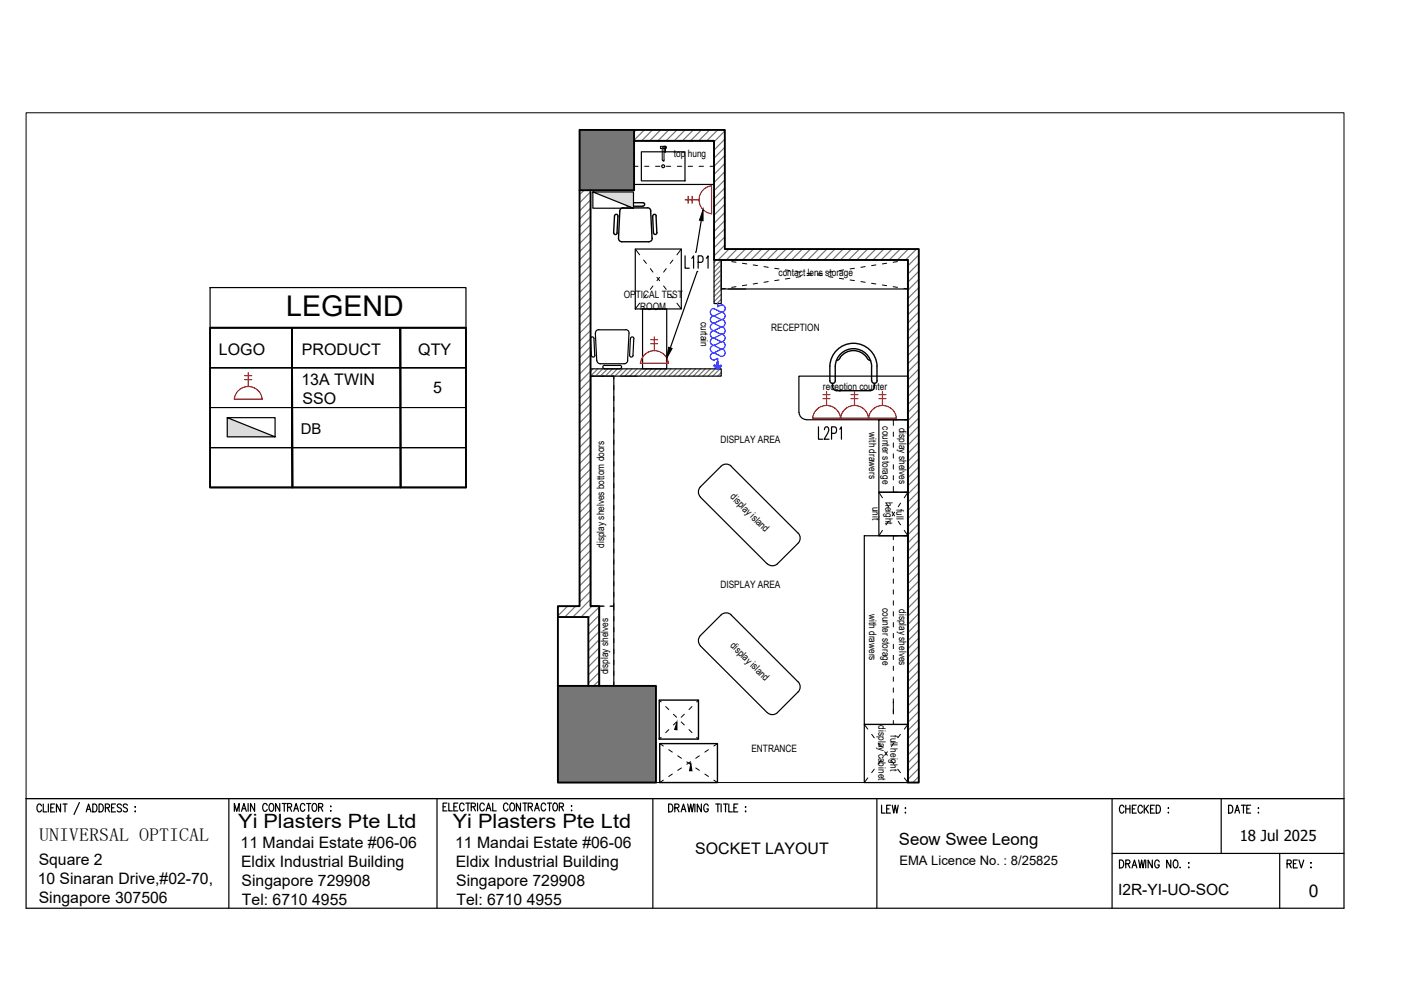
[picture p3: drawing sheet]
<svg xmlns="http://www.w3.org/2000/svg" width="297mm" height="210mm" viewBox="0 0 297 210" stroke-linecap="round" stroke-linejoin="round" font-family="sans-serif">
<!-- layer: PDF_FP FUR -->
<g fill="none" stroke="#000" stroke-width=".25">
<path d="M134.4 29.9h17v9.2h-17zM136 32.2h9.2v6.1h-9.2zM134.7 52.8h9.7v12.7h-9.7zM152.9 55.1h39.6v6.2h-39.6zM125.2 79.7h4.9v65.7h-3.1v-16.9h-1.8zM125.2 71.9l.2 3.5M125.9 71.8l.2 3.5M125.9 71.8a.37 .37 0 0 0-.3-.4 .37 .37 0 0 0-.4 .4M126.1 75.3a.37 .37 0 0 1-.3 .4 .37 .37 0 0 1-.4-.3M126.2 70.7l.3 5.7a.73 .73 0 0 0 .7 .7h5.2a.73 .73 0 0 0 .7-.7M126.9 69.9h5.7M127 69.9l-.6 .2-.2 .6"/>
<path d="M128.2 77.5h3.2M131.4 77.4a.37 .37 0 0 1 .4 .4 .37 .37 0 0 1-.4 .4h-3.2a.38 .38 0 0 1-.4-.4 .38 .38 0 0 1 .4-.4M132.6 69.9l.6 .2 .2 .6-.3 5.7M133.7 71.8l-.2 3.5a.37 .37 0 0 0 .3 .4 .37 .37 0 0 0 .4-.3l.2-3.5M133.7 71.8a.37 .37 0 0 1 .4-.4 .37 .37 0 0 1 .3 .4M136.2 65.5h5.2v12.7h-5.2zM169.4 87.4v-7.7h23.1v9.3h-21.6M169.4 87.4a1.53 1.53 0 0 0 1.6 1.6M186.3 89h6.2v15.4h-6.2zM183.2 113.6h9.3v40h-9.3zM186.3 104.4h6.2v9.2h-6.2zM183.2 153.6h9.3v12.3h-9.3z"/>
<circle cx="140.6" cy="35.2" r=".31"/>
</g>
<g fill="none" stroke="#000" stroke-width=".21">
<path d="M134.4 34.4v.9h.9M134.4 32.1v.9M135.3 29.9h-.9v.8M136.7 29.9h.9M136.7 35.3h.9M139 35.3h.9M139 29.9h.9M141.3 35.3h.9M141.3 29.9h.9M143.6 29.9h.9M143.6 35.3h.9M145.9 29.9h.9"/>
<path d="M145.9 35.3h.9M148.2 35.3h.9M148.2 29.9h.9M150.5 29.9h.9v.8M151.4 32.1v.9M151.4 34.4v.9h-.9M134.7 52.8l.9 1.2M136.5 55.1l.5 .8M137.9 57l.5 .7M139.3 58.8l.6 .7M139.9 58.8l-.6 .7M141.3 57l-.6 .7"/>
<path d="M142.7 55.1l-.6 .8M144.4 52.8l-.9 1.2M152.9 55.1l.9 .2M155.1 55.5l.9 .1M157.4 55.8l.9 .2M159.7 56.2l.9 .1M162 56.5l.9 .2M162.9 59.7l-.9 .2M164.3 56.9l.9 .1M165.2 59.4l-.9 .1M166.5 57.2l1 .2M167.5 59l-1 .2"/>
<path d="M168.8 57.6l.9 .1M169.7 58.6l-.9 .2M171.1 57.9l.9 .2M172 58.3l-.9 .1M173.4 58.3l.9 .1M174.3 57.9l-.9 .2M175.7 58.6l.9 .2M176.6 57.6l-.9 .1M178 59l.9 .2M178.9 57.2l-.9 .2M180.2 59.4l1 .1M181.2 56.9l-1 .1"/>
<path d="M182.5 59.7l.9 .2M183.4 56.5l-.9 .2M185.7 56.2l-.9 .1M188 55.8l-.9 .2M190.3 55.5l-.9 .1M192.5 55.1l-.8 .2M125.8 79.7h-.6v.6M127.2 79.7h.9M129.5 79.7h.6v.6M135.6 64.3l-.9 1.2M137 62.5l-.5 .7M138.4 60.6l-.5 .8"/>
<path d="M140.7 60.6l.6 .8M142.1 62.5l.6 .7M143.5 64.3l.9 1.2M153.8 61.1l-.9 .2M156 60.8l-.9 .1M158.3 60.4l-.9 .2M160.6 60.1l-.9 .1M184.8 60.1l.9 .1M187.1 60.4l.9 .2M189.4 60.8l.9 .1M191.7 61.1l.8 .2M125.2 81.7v.9"/>
<path d="M125.2 84v1M125.2 86.4v.9M125.2 88.7v.9M125.2 91v.9M125.2 93.3v.9M125.2 95.6v.9M125.2 97.9v.9M130.1 81.7v.9M130.1 84v1M130.1 86.4v.9M130.1 88.7v.9M130.1 91v.9"/>
<path d="M130.1 93.3v.9M130.1 95.6v.9M130.1 97.9v.9M189.4 91.6v.9M189.4 93.9v.9M189.4 96.2v.9M189.4 98.5v1M190.3 89h-.9v1.2M191.7 89h.8v1.2M192.5 91.6v.9M192.5 93.9v.9M192.5 96.2v.9"/>
<path d="M192.5 98.5v1M125.2 100.2v.9M125.2 102.5v.9M125.2 104.8v1M125.2 107.1v.9M125.2 109.4v1M125.2 111.8v.9M125.2 114.1v.9M125.2 116.4v.9M125.2 118.7v.9M130.1 100.2v.9M130.1 102.5v.9"/>
<path d="M130.1 104.8v1M130.1 107.1v.9M130.1 109.4v1M130.1 111.8v.9M130.1 114.1v.9M130.1 116.4v.9M130.1 118.7v.9M186.3 104.4l.8 1.2M187.1 112.5l-.8 1.1M187.9 106.7l.5 .8M188.4 110.5l-.5 .8M189.2 108.6l.5 .8"/>
<path d="M189.4 103.1v1.3h.9M189.4 100.8v1M189.4 115.8v.9M189.4 118.1v1M189.7 108.6l-.5 .8M190.3 113.6h-.9v.8M190.4 110.5l.5 .8M190.9 106.7l-.5 .8M191.7 112.5l.8 1.1h-.8M192.5 100.8v1M192.5 113.6v.8M192.5 104.4l-.8 1.2"/>
<path d="M192.5 103.1v1.3h-.8M125.2 127.9v.6h.6M125.2 121v.9M125.2 123.3v.9M125.2 125.6v.9M127 130.7v1M127 133v1M127 135.4v.9M127 137.7v.9M127 140v.9M127.2 128.5h.9M127.9 128.5h-.9v.9"/>
<path d="M129.3 128.5h.8v.9M130.1 121v.9M130.1 123.3v.9M130.1 125.6v.9M130.1 130.7v1M130.1 133v1M130.1 135.4v.9M130.1 137.7v.9M130.1 140v.9M130.1 127.9v.6h-.6M189.4 120.5v.9M189.4 122.8v.9"/>
<path d="M189.4 125.1v.9M189.4 127.4v.9M189.4 129.7v.9M189.4 132v.9M189.4 134.3v.9M189.4 136.6v.9M189.4 138.9v.9M192.5 120.5v.9M192.5 122.8v.9M192.5 125.1v.9M192.5 127.4v.9M192.5 129.7v.9"/>
<path d="M192.5 132v.9M192.5 134.3v.9M192.5 136.6v.9M192.5 138.9v.9M127 144.6v.8h.9M127 142.3v.9M130.1 142.3v.9M130.1 144.6v.8h-.8M183.2 153.6l.8 1M184.8 155.7l.6 .7M186.2 157.5l.6 .8M187.6 159.4l.5 .7"/>
<path d="M188.1 159.4l-.5 .7M189.4 152.8v.8h.9M189.4 141.2v.9M189.4 143.5v1M189.4 145.9v.9M189.4 148.2v.9M189.4 150.5v.9M189.5 157.5l-.5 .8M190.9 155.7l-.5 .7M192.5 141.2v.9M192.5 143.5v1M192.5 145.9v.9"/>
<path d="M192.5 148.2v.9M192.5 150.5v.9M192.5 153.6l-.8 1M192.5 152.8v.8h-.8M184 164.9l-.8 1M185.4 163.1l-.6 .7M186.8 161.2l-.6 .8M189 161.2l.5 .8M190.4 163.1l.5 .7M191.7 164.9l.8 1"/>
</g>
<!-- layer: PDF_FP LFUR -->
<g fill="none" stroke="#000" stroke-width=".3">
<path d="M130.1 49.4a.37 .37 0 0 0 .4 .3 .37 .37 0 0 0 .4-.3M131 45.8l-.2 3.6M131 45.8a.37 .37 0 0 0-.3-.4 .37 .37 0 0 0-.4 .4l-.2 3.6M132.1 44.1h5.2M132.1 44a.73 .73 0 0 0-.7 .7l-.3 5.8 .2 .5 .6 .3h5.6l.6-.3 .2-.5M133.1 43h3.2M133.1 43.7h3.2M133.1 43a.37 .37 0 0 0-.4 .3 .37 .37 0 0 0 .4 .4M136.3 43a.37 .37 0 0 1 .4 .3 .37 .37 0 0 1-.4 .4M137.3 44a.73 .73 0 0 1 .7 .7l.2 5.8M139.1 45.8l.2 3.6M139.1 45.8a.37 .37 0 0 0-.4-.4 .37 .37 0 0 0-.3 .4l.1 3.6"/>
<path d="M139.3 49.3a.37 .37 0 0 1-.4 .4 .37 .37 0 0 1-.4-.3M175.9 77.6v3.1a.58 .58 0 0 0 .6 .6 .58 .58 0 0 0 .6-.6v-3a3.9 3.9 0 0 1 3.8-3.8 3.9 3.9 0 0 1 3.9 3.7M178.2 75.7a1.03 1.03 0 0 1-.9 .8M183.7 75.7a3.5 3.5 0 0 0-5.5 0M183.8 75.7a1.03 1.03 0 0 0 .8 .8M184.8 77.7v3M185.9 77.6v3.1M186 77.6a5 5 0 0 0-5.1-4.8 5 5 0 0 0-5 4.8M176.5 81.3v.8M176.5 82a.77 .77 0 0 0 .8 .8M177.3 82.8h7.3M184.8 80.7a.58 .58 0 0 0 .6 .6 .58 .58 0 0 0 .6-.6"/>
<path d="M185.4 81.3v.8M185.4 82a.77 .77 0 0 1-.8 .8M139.8 148.4h8.3v8.3h-8.3zM139.9 157.7h12.2v8.2h-12.2z"/>
</g>
<g fill="none" stroke="#000" stroke-width=".21">
<path d="M139.8 148.4l.4 .4M139.9 157.7l.7 .5M140.2 156.3l-.4 .4M141.1 149.8l.7 .6M141.8 159l.7 .5M141.8 154.7l-.7 .6M142.8 151.4l.7 .7M143.5 153.1l-.7 .6M144.4 153.1l.7 .6M145.1 151.4l-.7 .7M146.1 154.7l.6 .6M146.7 149.8l-.6 .6"/>
<path d="M147.7 156.3l.4 .4M148.1 148.4l-.4 .4M150.2 159l-.8 .5M152.1 157.7l-.8 .5M140.6 165.4l-.7 .5M142.5 164.1l-.7 .5M143.7 160.2l.8 .6M144.5 162.8l-.8 .5M145.6 161.5l.8 .5M146.4 161.5l-.8 .5M147.5 162.8l.8 .5M148.3 160.2l-.8 .6"/>
<path d="M149.4 164.1l.8 .5M151.3 165.4l.8 .5"/>
</g>
<!-- layer: PDF_ES DWG -->
<path d="M152.9 98.9l-4.4 4.3M152.9 98.8a1.53 1.53 0 0 1 2.1 0M155 98.9l14.2 14.1a1.54 1.54 0 0 1 0 2.2l-4.4 4.3a1.53 1.53 0 0 1-2.1 0l-14.2-14.1M148.5 103.2a1.53 1.53 0 0 0 0 2.2M148.5 134.8l4.4-4.4a1.5 1.5 0 0 1 2.1 0l14.2 14.1a1.52 1.52 0 0 1 0 2.2l-4.4 4.4a1.53 1.53 0 0 1-2.1 0l-14.2-14.2M148.5 134.7a1.53 1.53 0 0 0 0 2.2" fill="none" stroke="#000" stroke-width=".25"/>
<!-- layer: PDF_TXT -->
<path d="M143.5 153.2v1.5h-.5zM146.5 161.9l.2 1.5h-.5z" fill="#000" stroke="#000" stroke-width=".21"/>
<!-- layer: PDF_0 -->
<g fill="#767676" stroke="#767676" stroke-width=".21">
<path d="M118.3 145.4l20.8 20.5v-20.5zM118.3 145.4l20.8 20.5h-20.8z"/>
<path d="M122.9 27.6l11.5 12.7v-12.7zM122.9 27.6l11.5 12.7h-11.5z"/>
</g>
<g fill="none" stroke="#767676" stroke-width=".25">
<path d="M134.9 27.6l-.5 .4M136.6 27.6l-2.2 2.1M138.3 27.6l-2.3 2.3M140.1 27.6l-2.3 2.3M141.8 27.6l-2.3 2.3M143.5 27.6l-2.3 2.3M145.3 27.6l-2.4 2.3M147 27.6l-2.3 2.3M148.7 27.6l-2.3 2.3M150.4 27.6l-2.3 2.3M152.2 27.6l-2.4 2.3M153.7 27.8l-2.3 2.3"/>
<path d="M153.7 29.5l-2.3 2.3M153.7 31.2l-2.3 2.3M153.7 32.9l-2.3 2.4M153.7 34.7l-2.3 2.3M153.7 36.4l-2.3 2.3M153.7 38.1l-2.3 2.3M153.7 39.8l-2.3 2.4M123.8 40.3l-.9 1M125.2 40.7l-2.3 2.3M125.2 42.4l-2.3 2.3M125.2 44.1l-2.3 2.4M125.2 45.9l-2.3 2.3"/>
<path d="M125.2 47.6l-2.3 2.3M125.2 49.3l-2.3 2.3M125.2 51.1l-2.3 2.3M125.2 52.8l-2.3 2.3M125.2 54.5l-2.3 2.3M125.2 56.2l-2.3 2.4M125.2 58l-2.3 2.3M125.2 59.7l-2.3 2.3M151.9 55.1l-.5 .5M152.9 55.2l-1.5 1.5M152.9 56.2l-1.5 1.5M152.9 57.2l-1.5 1.6"/>
<path d="M152.9 58.3l-1.5 1.5M152.9 59.3l-1.5 1.5M153.7 41.6l-2.3 2.3M153.7 43.3l-2.3 2.3M153.7 45.1l-2.3 2.2M153.7 46.8l-2.3 2.3M153.7 48.5l-2.3 2.3M153.7 50.2l-2.3 2.3M153.7 52l-2.3 2.3M154.6 52.8l-2.3 2.3M156.3 52.8l-2.3 2.3M158 52.8l-2.3 2.3"/>
<path d="M159.8 52.8l-2.4 2.3M161.5 52.8l-2.3 2.3M163.2 52.8l-2.3 2.3M164.9 52.8l-2.3 2.3M166.7 52.8l-2.4 2.3M168.4 52.8l-2.3 2.3M170.1 52.8l-2.3 2.3M171.8 52.8l-2.3 2.3M173.6 52.8l-2.3 2.3M175.3 52.8l-2.3 2.3M177 52.8l-2.3 2.3M178.8 52.8l-2.3 2.3"/>
<path d="M180.5 52.8l-2.3 2.3M182.2 52.8l-2.3 2.3M183.9 52.8l-2.3 2.3M185.7 52.8l-2.3 2.3M187.4 52.8l-2.3 2.3M189.1 52.8l-2.3 2.3M190.9 52.8l-2.4 2.3M192.6 52.8l-2.3 2.3M194.3 52.8l-2.3 2.3M194.8 54.1l-2.3 2.3M194.8 55.8l-2.3 2.3M194.8 57.5l-2.3 2.3"/>
<path d="M194.8 59.2l-2.3 2.3M125.2 61.4l-2.3 2.3M125.2 63.2l-2.3 2.3M125.2 64.9l-2.3 2.3M125.2 66.6l-2.3 2.3M125.2 68.3l-2.3 2.3M125.2 70.1l-2.3 2.3M125.2 71.8l-2.3 2.3M125.2 73.5l-2.3 2.3M125.2 75.3l-2.3 2.3M125.2 77l-2.3 2.3M125.7 78.2l-2.8 2.8"/>
<path d="M126.8 78.2l-1.6 1.5M127.8 78.2l-1.6 1.5M128.8 78.2l-1.5 1.5M129.9 78.2l-1.6 1.5M130.9 78.2l-1.5 1.5M131.9 78.2l-1.5 1.5M133 78.2l-1.6 1.5M134 78.2l-1.5 1.5M135.1 78.2l-1.6 1.5M136.1 78.2l-1.6 1.5M137.1 78.2l-1.5 1.5M138.2 78.2l-1.6 1.5"/>
<path d="M139.2 78.2l-1.5 1.5M140.2 78.2l-1.5 1.5M141.3 78.2l-1.6 1.5M142.3 78.2l-1.5 1.5M143.3 78.2l-1.5 1.5M144.4 78.2l-1.6 1.5M145.4 78.2l-1.5 1.5M146.4 78.2l-1.5 1.5M147.5 78.2l-1.5 1.5M148.5 78.2l-1.5 1.5M149.5 78.2l-1.5 1.5M150.6 78.2l-1.5 1.5"/>
<path d="M151.6 78.2l-1.5 1.5M152.7 78.2l-1.6 1.5M152.9 60.3l-1.5 1.6M152.9 61.4l-1.5 1.5M152.9 62.4l-1.5 1.6M152.9 79l-.7 .7M152.9 63.5l-.9 .9M194.8 61l-2.3 2.3M194.8 62.7l-2.3 2.3M194.8 64.4l-2.3 2.3M194.8 66.1l-2.3 2.4M194.8 67.9l-2.3 2.3"/>
<path d="M194.8 69.6l-2.3 2.3M194.8 71.3l-2.3 2.3M194.8 73.1l-2.3 2.3M194.8 74.8l-2.3 2.3M194.8 76.5l-2.3 2.3M194.8 78.2l-2.3 2.4M194.8 80l-2.3 2.3M125.2 80.4l-2.3 2.4M125.2 82.2l-2.3 2.3M125.2 83.9l-2.3 2.3M125.2 85.6l-2.3 2.3M125.2 87.3l-2.3 2.4"/>
<path d="M125.2 89.1l-2.3 2.3M125.2 90.8l-2.3 2.3M125.2 92.5l-2.3 2.3M125.2 94.3l-2.3 2.3M125.2 96l-2.3 2.3M125.2 97.7l-2.3 2.3M125.2 99.5l-2.3 2.2M194.8 81.7l-2.3 2.3M194.8 83.4l-2.3 2.3M194.8 85.2l-2.3 2.3M194.8 86.9l-2.3 2.3M194.8 88.6l-2.3 2.3"/>
<path d="M194.8 90.3l-2.3 2.4M194.8 92.1l-2.3 2.3M194.8 93.8l-2.3 2.3M194.8 95.5l-2.3 2.3M194.8 97.3l-2.3 2.3M194.8 99l-2.3 2.3M125.2 101.2l-2.3 2.3M125.2 102.9l-2.3 2.3M125.2 104.6l-2.3 2.3M125.2 106.4l-2.3 2.3M125.2 108.1l-2.3 2.3M125.2 109.8l-2.3 2.3"/>
<path d="M125.2 111.5l-2.3 2.3M125.2 113.3l-2.3 2.3M125.2 115l-2.3 2.3M125.2 116.7l-2.3 2.3M125.2 118.5l-2.3 2.2M194.8 100.7l-2.3 2.3M194.8 102.4l-2.3 2.3M194.8 104.2l-2.3 2.3M194.8 105.9l-2.3 2.3M194.8 107.6l-2.3 2.3M194.8 109.4l-2.3 2.3M194.8 111.1l-2.3 2.3"/>
<path d="M194.8 112.8l-2.3 2.3M194.8 114.5l-2.3 2.4M194.8 116.3l-2.3 2.3M194.8 118l-2.3 2.3M194.8 119.7l-2.3 2.3M118.6 128.5l-.3 .3M120.3 128.5l-2 2.1M122.1 128.5l-2.4 2.3M125.2 127.1l-3.7 3.7M125.2 120.2l-2.3 2.3M125.2 121.9l-2.3 2.3M125.2 123.6l-2.3 2.3"/>
<path d="M125.2 125.4l-2.3 2.3M125.5 128.5l-2.3 2.3M127 128.7l-2.3 2.3M127 130.4l-2.3 2.3M127 132.2l-2.3 2.3M127 133.9l-2.3 2.3M127 135.6l-2.3 2.3M127 137.3l-2.3 2.4M127 139.1l-2.3 2.3M194.8 121.4l-2.3 2.4M194.8 123.2l-2.3 2.3M194.8 124.9l-2.3 2.3"/>
<path d="M194.8 126.6l-2.3 2.3M194.8 128.4l-2.3 2.3M194.8 130.1l-2.3 2.3M194.8 131.8l-2.3 2.3M194.8 133.6l-2.3 2.3M194.8 135.3l-2.3 2.3M194.8 137l-2.3 2.3M194.8 138.7l-2.3 2.3M127 144.2l-1.1 1.2M127 140.8l-2.3 2.3M127 142.5l-2.3 2.3M194.8 140.5l-2.3 2.3"/>
<path d="M194.8 142.2l-2.3 2.3M194.8 143.9l-2.3 2.3M194.8 145.6l-2.3 2.3M194.8 147.4l-2.3 2.3M194.8 149.1l-2.3 2.3M194.8 150.8l-2.3 2.3M194.8 152.6l-2.3 2.2M194.8 154.3l-2.3 2.3M194.8 156l-2.3 2.3M194.8 157.7l-2.3 2.4M194.8 159.5l-2.3 2.3M194.8 161.2l-2.3 2.3"/>
<path d="M194.8 162.9l-2.3 2.3M194.8 164.6l-1.3 1.3"/>
</g>
<!-- layer: PDF_WALL -->
<path d="M134.4 27.6v12.7h-11.5M134.4 29.9h17v25.2h41.1v110.8h2.3v-113.1h-41.1v-25.2h-30.8v100.9h-4.6v37.4h20.8v-20.5h-20.8M125.2 40.3v88.2h1.8v16.9M118.3 130.8h6.4v14.6" fill="none" stroke="#000" stroke-width=".4"/>
<!-- layer: PDF_FLOOR -->
<path d="M139.1 165.9h53.4" fill="none" stroke="#000" stroke-width=".21"/>
<!-- layer: PDF_PT WALL -->
<path d="M151.4 55.1v9.3h1.5v-9.3M125.2 78.2h27.7v1.5h-27.7" fill="none" stroke="#000" stroke-width=".25"/>
<!-- layer: PDF_0 -->
<g fill="none" stroke="#00f" stroke-width=".25">
<path d="M151.4 65.4l1.5 .8-1.5 .8 1.5 .8-1.5 .8 1.5 .7-1.5 .8 1.5 .8-1.5 .8 1.5 .8-1.5 .8 1.5 .7-1.5 .8 1.5 .8M151.4 77.6h.3l-.1 .2 .2-.1v.3l.2-.1v.2l.2-.1M151.4 73.2a.78 .78 0 0 0-.8 .8 .78 .78 0 0 0 .8 .8 .8 .8 0 0 0-.8 .8 .8 .8 0 0 0 .8 .8l.8-.4v.7l.1 .1-.1 1.3-.1-.1 .1-.1h-.1l.1-.1-.1-.1 .1-.1-.1-.1h.1l-.1-.1 .1-.1h-.1l.1-.1-.1-.1 .1-.3h-.1M151.4 70.1a.77 .77 0 0 0-.8 .8 .77 .77 0 0 0 .8 .7 .79 .79 0 0 0-.8 .8 .79 .79 0 0 0 .8 .8M151.4 67a.78 .78 0 0 0-.8 .7 .78 .78 0 0 0 .8 .8 .79 .79 0 0 0-.8 .8 .79 .79 0 0 0 .8 .8M151.4 65.4a.79 .79 0 0 0-.8 .8 .79 .79 0 0 0 .8 .8M151.4 77.5l.6 .6M151.5 77.4h-.1M151.5 77.4l.5 .5M152 77.9l.2 .1M152.1 78.2h.1M152.1 78v.2"/>
<path d="M152.1 77.8v.2M152.1 77.1v.7M152.1 76.7v.3M152.1 78.1v.1l-.1-.1M152.2 64.4v.6l.7-.3M152.3 78l.5-.6v.2h-.1v.1h-.1v.1h-.2l.1 .1h-.2v.3M152.4 78.1l-.1 .1M152.5 77.9l-.1 .1M152.9 77.4l.1 .1M152.9 72.4a.78 .78 0 0 1 .8 .8 .78 .78 0 0 1-.8 .8 .79 .79 0 0 1 .8 .8 .79 .79 0 0 1-.8 .8M152.9 70.9a.79 .79 0 0 1 .8 .8 .79 .79 0 0 1-.8 .7M152.9 67.7a.78 .78 0 0 1 .8 .8 .78 .78 0 0 1-.8 .8 .79 .79 0 0 1 .8 .8 .79 .79 0 0 1-.8 .8"/>
<path d="M152.9 64.6a.78 .78 0 0 1 .8 .8 .78 .78 0 0 1-.8 .8 .79 .79 0 0 1 .8 .8 .79 .79 0 0 1-.8 .8M153 77.5l-.5 .4"/>
</g>
<!-- layer: PDF_DM -->
<path d="M125.2 47.7v3.6M151.4 47.7v3.6M154.5 55.1h3.6M131.7 79.7h3.5M154.5 61.3h3.6M125.2 81.3v3.8M192.5 84.9v2.5M125.2 123.3v3.7M189.4 148.8v2.5M192.5 148.8v2.5" fill="none" stroke="#000" stroke-width=".21"/>
<!-- layer: PDF_FP SW -->
<path d="M140.4 31.5h-.4v-.5h1.2v.5h-.4h.4v-.5h-.4v.5M140.4 31.3v2.6M140.4 31.2l.2-.2 .2 .2M140.4 33.9l.2 .2 .2-.2M140.6 34.1h.1M140.8 31.3v2.6M141 31.5l.1 .8z" fill="none" stroke="#000" stroke-width=".21"/>
<!-- layer: PDF_Geometry -->
<path d="M44.5 69.5h54.3v33.8h-54.3zM62 103.3l-.1-33.8 .1 33.8M84.9 103.3v-33.8v33.8" fill="none" stroke="#000" stroke-width=".36"/>
<path d="M98.8 78h-54.3h54.3M98.8 86.4h-54.3h54.3M98.8 94.9h-54.3h54.3" fill="none" stroke="#000" stroke-width=".21"/>
<!-- layer: 0 -->
<g fill="none" stroke="#000" stroke-width=".25">
<path d="M125.7 40.7l8.6 3.4h-8.6v-3.4h8.6v3.4M147.9 57.6h-.1l-5.7 16.2M148.7 46.8l-1.1 6.7h-.1M44.5 61h54.3v8.5h-54.3zM48.2 88.6v4h10.1v-4h-10.1l10.1 4M5.5 169.3h279.5v23.3h-279.5zM48.5 169.3v23.3M92.7 169.3v23.3M138.4 169.3v23.3M185.9 169.3v23.3M235.8 169.3v23.3M258.9 169.3v11.6"/>
<path d="M271.3 180.9v11.7"/>
</g>
<g fill="#dcdcdc" stroke="#dcdcdc" stroke-width=".21">
<path d="M48.2 88.6l10.1 4h-10.1z"/>
<path d="M125.7 40.7h8.6v3.4z"/>
</g>
<g fill="none" stroke="#f00" stroke-width=".25">
<path d="M145.3 42.4h2.9M145.9 41.6v1.5M146.7 41.6v1.5M149.2 40.2l1.1-.7 .6-.1v5.9a2.97 2.97 0 0 1-2.5-2 2.97 2.97 0 0 1 .8-3.1zM51.9 79.6h1.5M52.6 79v3M135.8 77a2.97 2.97 0 0 1 2.9-2.6 2.97 2.97 0 0 1 3 2.6h-6M138 72h1.5M138 72.9h1.5M138.7 71.4v3M49.7 84.6h5.9M49.7 84.6a2.97 2.97 0 0 1 2.9-2.6 2.97 2.97 0 0 1 3 2.6"/>
<path d="M51.9 80.5h1.5M172.3 88.6a2.97 2.97 0 0 1 3-2.6 2.97 2.97 0 0 1 2.9 2.6 2.98 2.98 0 0 1 3-2.6 2.98 2.98 0 0 1 2.9 2.6 2.98 2.98 0 0 1 3-2.6 2.98 2.98 0 0 1 3 2.6h-17.8M174.5 83.7h1.5M174.5 84.5h1.5M175.2 83v3M180.4 83.7h1.5M180.4 84.5h1.5M181.2 83v3M186.4 83.7h1.4M186.4 84.5h1.4M187.1 83v3"/>
</g>
<!-- layer: SLD-TXT -->
<path d="M145.3 54.2v2.7h.8M146.7 54.8l.4-.6v2.7M148 55.6h.7a.81 .81 0 0 0 0-1.4h-.7v2.7M149.7 54.8l.4-.6v2.7M173.5 90.5v2.6h.9M174.8 91.1l.3-.6 .5 .1 .1 .4a3.6 3.6 0 0 1-1 2.1h1.1M176.3 91.9h.7a.79 .79 0 0 0 0-1.4h-.7v2.6M178 91l.4-.5v2.6" fill="none" stroke="#000" stroke-width=".25"/>
<!-- layer: 0 -->
<path d="M149.1 44.5v2.3l-.8-.1zM141.8 73.6l.7 .3-1.1 2z" fill="#000" stroke="#000" stroke-width=".21"/>
<path d="M5.5 23.9h279.5v145.4h-279.5z" fill="none" stroke="#000" stroke-width=".21"/>
<!-- layer: TXT -->
<g fill="none" stroke="#000" stroke-width=".25">
<path d="M8.8 170.9a.49 .49 0 0 0-.6-.4 .49 .49 0 0 0-.4 .6v.4a.49 .49 0 0 0 .4 .6 .49 .49 0 0 0 .6-.4M9.2 170.5v1.6h.7M10.3 170.5v1.6M10.8 171.3h.5M11.6 170.5h-.8v1.6h.8M12.8 170.5v1.6l-.8-1.6v1.6M13.3 170.5h.9M13.8 170.5v1.6M16.8 170.2l-1.1 2.5M18.3 172.1l.5-1.6 .5 1.6M18.5 171.6h.6M19.7 170.5a.89 .89 0 0 1 .9 .5 .89 .89 0 0 1-.3 1.1h-.6z"/>
<path d="M21 170.5a.89 .89 0 0 1 .9 .5 .89 .89 0 0 1-.3 1.1h-.6zM22.3 171.3l.8-.1 .1-.2-.1-.4-.8-.1v1.6M22.8 171.3l.4 .8M23.7 171.3h.5M24.5 170.5h-.8v1.6h.8M25.7 170.7a.44 .44 0 0 0-.5-.2 .44 .44 0 0 0-.3 .5l.7 .4 .1 .5a.52 .52 0 0 1-.8 0M27 170.7a.44 .44 0 0 0-.5-.2 .44 .44 0 0 0-.3 .5l.7 .4 .1 .5a.52 .52 0 0 1-.9 0M28.7 171v.2zM28.7 172v.1zM49.7 172v-1.6l.5 1.6 .5-1.6v1.6M51.2 172l.5-1.6 .5 1.6M51.4 171.5h.6"/>
<path d="M52.6 170.4v1.6M54 170.4v1.6l-.9-1.6v1.6M56.6 170.7a.49 .49 0 0 0-.6-.3 .49 .49 0 0 0-.3 .6v.4a.49 .49 0 0 0 .3 .6 .49 .49 0 0 0 .6-.4M57.3 170.4h.1a.89 .89 0 0 1 .7 .6 .89 .89 0 0 1-.3 .9l-.1 .1a.91 .91 0 0 1-.7-.7 .91 .91 0 0 1 .3-.9zM59.3 170.4v1.6l-.9-1.6v1.6M59.8 170.4h.9M60.3 170.4v1.6M61 171.1h.7l.1-.3-.1-.4h-.7v1.6M61.4 171.1l.4 .9M62.3 172l.5-1.6 .5 1.6M62.5 171.5h.6M64.6 170.7a.49 .49 0 0 0-.6-.3 .49 .49 0 0 0-.3 .6v.4a.49 .49 0 0 0 .3 .6 .49 .49 0 0 0 .6-.4"/>
<path d="M65 170.4h.9M65.5 170.4v1.6M66.4 170.4h.1a.89 .89 0 0 1 .7 .6 .89 .89 0 0 1-.3 .9l-.1 .1a.91 .91 0 0 1-.7-.7 .91 .91 0 0 1 .3-.9zM67.5 171.1h.8l.1-.3-.1-.4h-.8v1.6M68 171.1l.4 .9M70.1 171.9h.1zM70.1 170.9v.2zM93.9 171.1h.6M94.8 170.3h-.9v1.6h.9M95.2 170.3v1.6h.7M96.2 171.1h.5M97.1 170.3h-.9v1.6h.9"/>
<path d="M98.4 170.7a.49 .49 0 0 0-.6-.4 .49 .49 0 0 0-.4 .6v.4a.49 .49 0 0 0 .4 .6 .49 .49 0 0 0 .6-.4M98.8 170.3h.9M99.2 170.3v1.6M99.9 171.1l.8-.1 .1-.3-.1-.4h-.8v1.6M100.4 171.1l.4 .8M101.2 170.3v1.6M102.7 170.7a.49 .49 0 0 0-.6-.4 .49 .49 0 0 0-.4 .6v.4a.49 .49 0 0 0 .4 .6 .49 .49 0 0 0 .6-.4M103.1 171.9l.5-1.6 .5 1.6M103.3 171.4h.6M104.5 170.3v1.6h.7M107.7 170.7a.49 .49 0 0 0-.6-.4 .49 .49 0 0 0-.3 .6v.4a.49 .49 0 0 0 .3 .6 .49 .49 0 0 0 .6-.4M108.3 170.3h.2a.89 .89 0 0 1 .7 .6 .89 .89 0 0 1-.4 .9l-.1 .1a.91 .91 0 0 1-.7-.6 .91 .91 0 0 1 .3-1z"/>
<path d="M110.3 170.3v1.6l-.8-1.6v1.6M110.9 170.3h.8M111.3 170.3v1.6M112 171.1l.8-.1 .1-.3-.1-.4h-.8v1.6M112.4 171.1l.5 .8M113.3 171.9l.5-1.6 .5 1.6M113.5 171.4h.7M115.7 170.7a.49 .49 0 0 0-.6-.4 .49 .49 0 0 0-.4 .6v.4a.49 .49 0 0 0 .4 .6 .49 .49 0 0 0 .6-.4M116.1 170.3h.9M116.5 170.3v1.6M117.5 170.3h.1a.89 .89 0 0 1 .7 .6 .89 .89 0 0 1-.4 .9l-.1 .1a.91 .91 0 0 1-.3-1.6zM118.6 171.1l.7-.1 .2-.3-.2-.4h-.7v1.6"/>
<path d="M119 171.1l.5 .8M121.1 171.8h.1zM121.2 170.8v.2zM141.8 170.5a.89 .89 0 0 1 .9 .5 .89 .89 0 0 1-.3 1.1h-.6zM143.1 171.3l.7-.1 .2-.2-.2-.4-.7-.1v1.6M143.5 171.3l.5 .8M144.4 172.1l.5-1.6 .5 1.6M144.6 171.6h.6M145.8 170.5l.3 1.6 .3-1.6 .4 1.6 .3-1.6M147.3 170.5v1.6M148.7 170.5v1.6l-.9-1.6v1.6M150.2 170.9a.49 .49 0 0 0-.6-.4 .49 .49 0 0 0-.4 .6v.4a.5 .5 0 0 0 .5 .7 .5 .5 0 0 0 .5-.7h-.4"/>
<path d="M151.8 170.5h.8M152.2 170.5v1.6M152.9 170.5v1.6M153.4 170.5h.9M153.8 170.5v1.6M154.5 170.5v1.6h.8M155.6 171.3h.5M156.4 170.5h-.8v1.6h.8M158.1 171v.2zM158.1 172v.1zM186.9 170.7v1.7h.8M188 171.5h.5"/>
<path d="M188.8 170.7h-.8v1.7h.8M189.2 170.7l.3 1.7 .3-1.7 .3 1.7 .3-1.7M192 171.3v.1zM192 172.2v.2zM238.3 171.1a.49 .49 0 0 0-.6-.4 .49 .49 0 0 0-.4 .7v.4a.49 .49 0 0 0 .4 .6 .49 .49 0 0 0 .6-.4M238.7 171.5h.9M238.7 170.7v1.7M239.6 170.7v1.7M240.1 171.5h.5M240.9 170.7h-.8v1.7h.8M242.2 171.1a.48 .48 0 0 0-.6-.4 .48 .48 0 0 0-.3 .7v.4a.48 .48 0 0 0 .3 .6 .48 .48 0 0 0 .6-.4M242.6 170.7v1.7"/>
<path d="M242.9 171.4l.6 1M243.5 170.7l-.9 1.1M243.9 171.5h.5M244.8 170.7h-.9v1.7h.9M245.1 170.7a.89 .89 0 0 1 .9 .6 .89 .89 0 0 1-.2 1l-.7 .1zM247.7 171.3v.1zM247.7 172.2v.2zM260.5 170.7a.89 .89 0 0 1 .9 .6 .89 .89 0 0 1-.3 1l-.6 .1zM261.8 172.4l.5-1.7 .5 1.7M262 171.8h.6M263.2 170.7h.9M263.6 170.7v1.7"/>
<path d="M264.3 171.5h.5M265.2 170.7h-.9v1.7h.9M266.8 171.3v.1zM266.8 172.2v.2zM235.8 180.9h49.2M237.3 182.3a.89 .89 0 0 1 1 .6 .89 .89 0 0 1-.3 1l-.7 .1zM238.7 183.1h.7l.2-.3-.2-.4-.7-.1v1.7M239.1 183.1l.5 .9M240 184l.5-1.7 .5 1.7M240.2 183.4h.6M241.4 182.3l.3 1.7 .3-1.7 .3 1.7 .4-1.7M242.9 182.3v1.7"/>
<path d="M244.3 182.3v1.7l-.9-1.7v1.7M245.8 182.7a.49 .49 0 0 0-.6-.3 .49 .49 0 0 0-.4 .6v.4a.5 .5 0 0 0 .5 .6 .5 .5 0 0 0 .5-.6h-.3M248.2 182.3v1.7l-.8-1.7v1.7M249 182.4l.1-.1a.86 .86 0 0 1 .7 .9 .86 .86 0 0 1-.7 .8 1.11 1.11 0 0 1-.1-1.6zM250.2 183.8l.1 .1M252 182.9v.2zM252 183.8v.2zM272.9 183.1h.7l.2-.3-.2-.4-.7-.1v1.7M273.3 183.1l.5 .9M274.2 183.1h.5M275 182.3h-.8v1.7h.8M275.4 182.3l.5 1.7 .5-1.7"/>
<path d="M277.9 182.9v.2zM277.9 183.8v.2z"/>
</g>
<text font-size="6.1" x="60.7" y="66.9">LEGEND</text>
<g font-size="4.2">
<text x="50.5" y="175.7">Yi Plasters Pte Ltd</text>
<text x="96" y="175.7">Yi Plasters Pte Ltd</text>
</g>
<text font-size="3.9" x="8.3" y="178.2">UNIVERSAL OPTICAL</text>
<text font-size="3.7" x="277.5" y="190.1">0</text>
<text font-size="3.6" x="190.6" y="179.1">Seow Swee Leong</text>
<g font-size="3.4">
<text x="46.4" y="75.3">LOGO</text>
<text x="64" y="75.3">PRODUCT</text>
<text x="88.7" y="75.3">QTY</text>
<text x="63.9" y="81.6">13A TWIN</text>
<text x="91.9" y="83.4">5</text>
<text x="64.1" y="85.7">SSO</text>
<text x="147.4" y="181.1">SOCKET LAYOUT</text>
</g>
<g font-size="3.3">
<text x="51" y="179.9">11 Mandai Estate #06-06</text>
<text x="96.5" y="179.9">11 Mandai Estate #06-06</text>
<text x="8.2" y="183.4">Square 2</text>
<text x="51.1" y="183.8">Eldix Industrial Building</text>
<text x="96.6" y="183.8">Eldix Industrial Building</text>
<text x="8" y="187.4">10 Sinaran Drive,#02-70,</text>
<text x="8.2" y="191.5">Singapore 307506</text>
<text x="51.2" y="187.9">Singapore 729908</text>
<text x="51.3" y="191.9">Tel: 6710 4955</text>
<text x="96.7" y="187.9">Singapore 729908</text>
<text x="96.8" y="191.9">Tel: 6710 4955</text>
<text x="237.1" y="189.9">I2R-YI-UO-SOC</text>
</g>
<g font-size="3.2">
<text x="63.8" y="92">DB</text>
<text x="262.8" y="178.2">18 Jul 2025</text>
</g>
<text font-size="2.8" x="190.7" y="183.5">EMA Licence No. : 8/25825</text>
<g font-size="2.2">
<text x="142.9" y="33.2">top hung</text>
<text x="165.1" y="58.5">contact lens storage</text>
<text x="132.3" y="63.2">OPTICAL TEST</text>
<text x="135.7" y="65.8">ROOM</text>
<text x="148.6" y="68.3" transform="rotate(90 148.6 68.3)">curtain</text>
<text x="163.5" y="70.1">RECEPTION</text>
<text x="174.5" y="82.7">reception counter</text>
<text x="152.7" y="94">DISPLAY AREA</text>
<text x="184.3" y="91.7" transform="rotate(90 184.3 91.7)">with drawers</text>
<text x="187.1" y="90.4" transform="rotate(90 187.1 90.4)">counter storage</text>
<text x="190.6" y="90.7" transform="rotate(90 190.6 90.7)">display shelves</text>
<text x="154.7" y="105.5" transform="rotate(45 154.7 105.5)">display island</text>
<text x="185" y="107.4" transform="rotate(90 185 107.4)">unit</text>
<text x="187.8" y="106.4" transform="rotate(90 187.8 106.4)">height</text>
<text x="190.1" y="107.9" transform="rotate(90 190.1 107.9)">full</text>
<text x="128.1" y="116.2" transform="rotate(-90 128.1 116.2)">display shelves bottom doors</text>
<text x="152.7" y="124.6">DISPLAY AREA</text>
<text x="184.3" y="130.1" transform="rotate(90 184.3 130.1)">with drawers</text>
<text x="187.1" y="128.9" transform="rotate(90 187.1 128.9)">counter storage</text>
<text x="190.6" y="129.2" transform="rotate(90 190.6 129.2)">display shelves</text>
<text x="154.7" y="137" transform="rotate(45 154.7 137)">display island</text>
<text x="128.9" y="143" transform="rotate(-90 128.9 143)">display shelves</text>
<text x="186.3" y="153.8" transform="rotate(90 186.3 153.8)">display cabinet</text>
<text x="188.8" y="155.9" transform="rotate(90 188.8 155.9)">full height</text>
<text x="159.3" y="159.4">ENTRANCE</text>
</g>
</svg>
